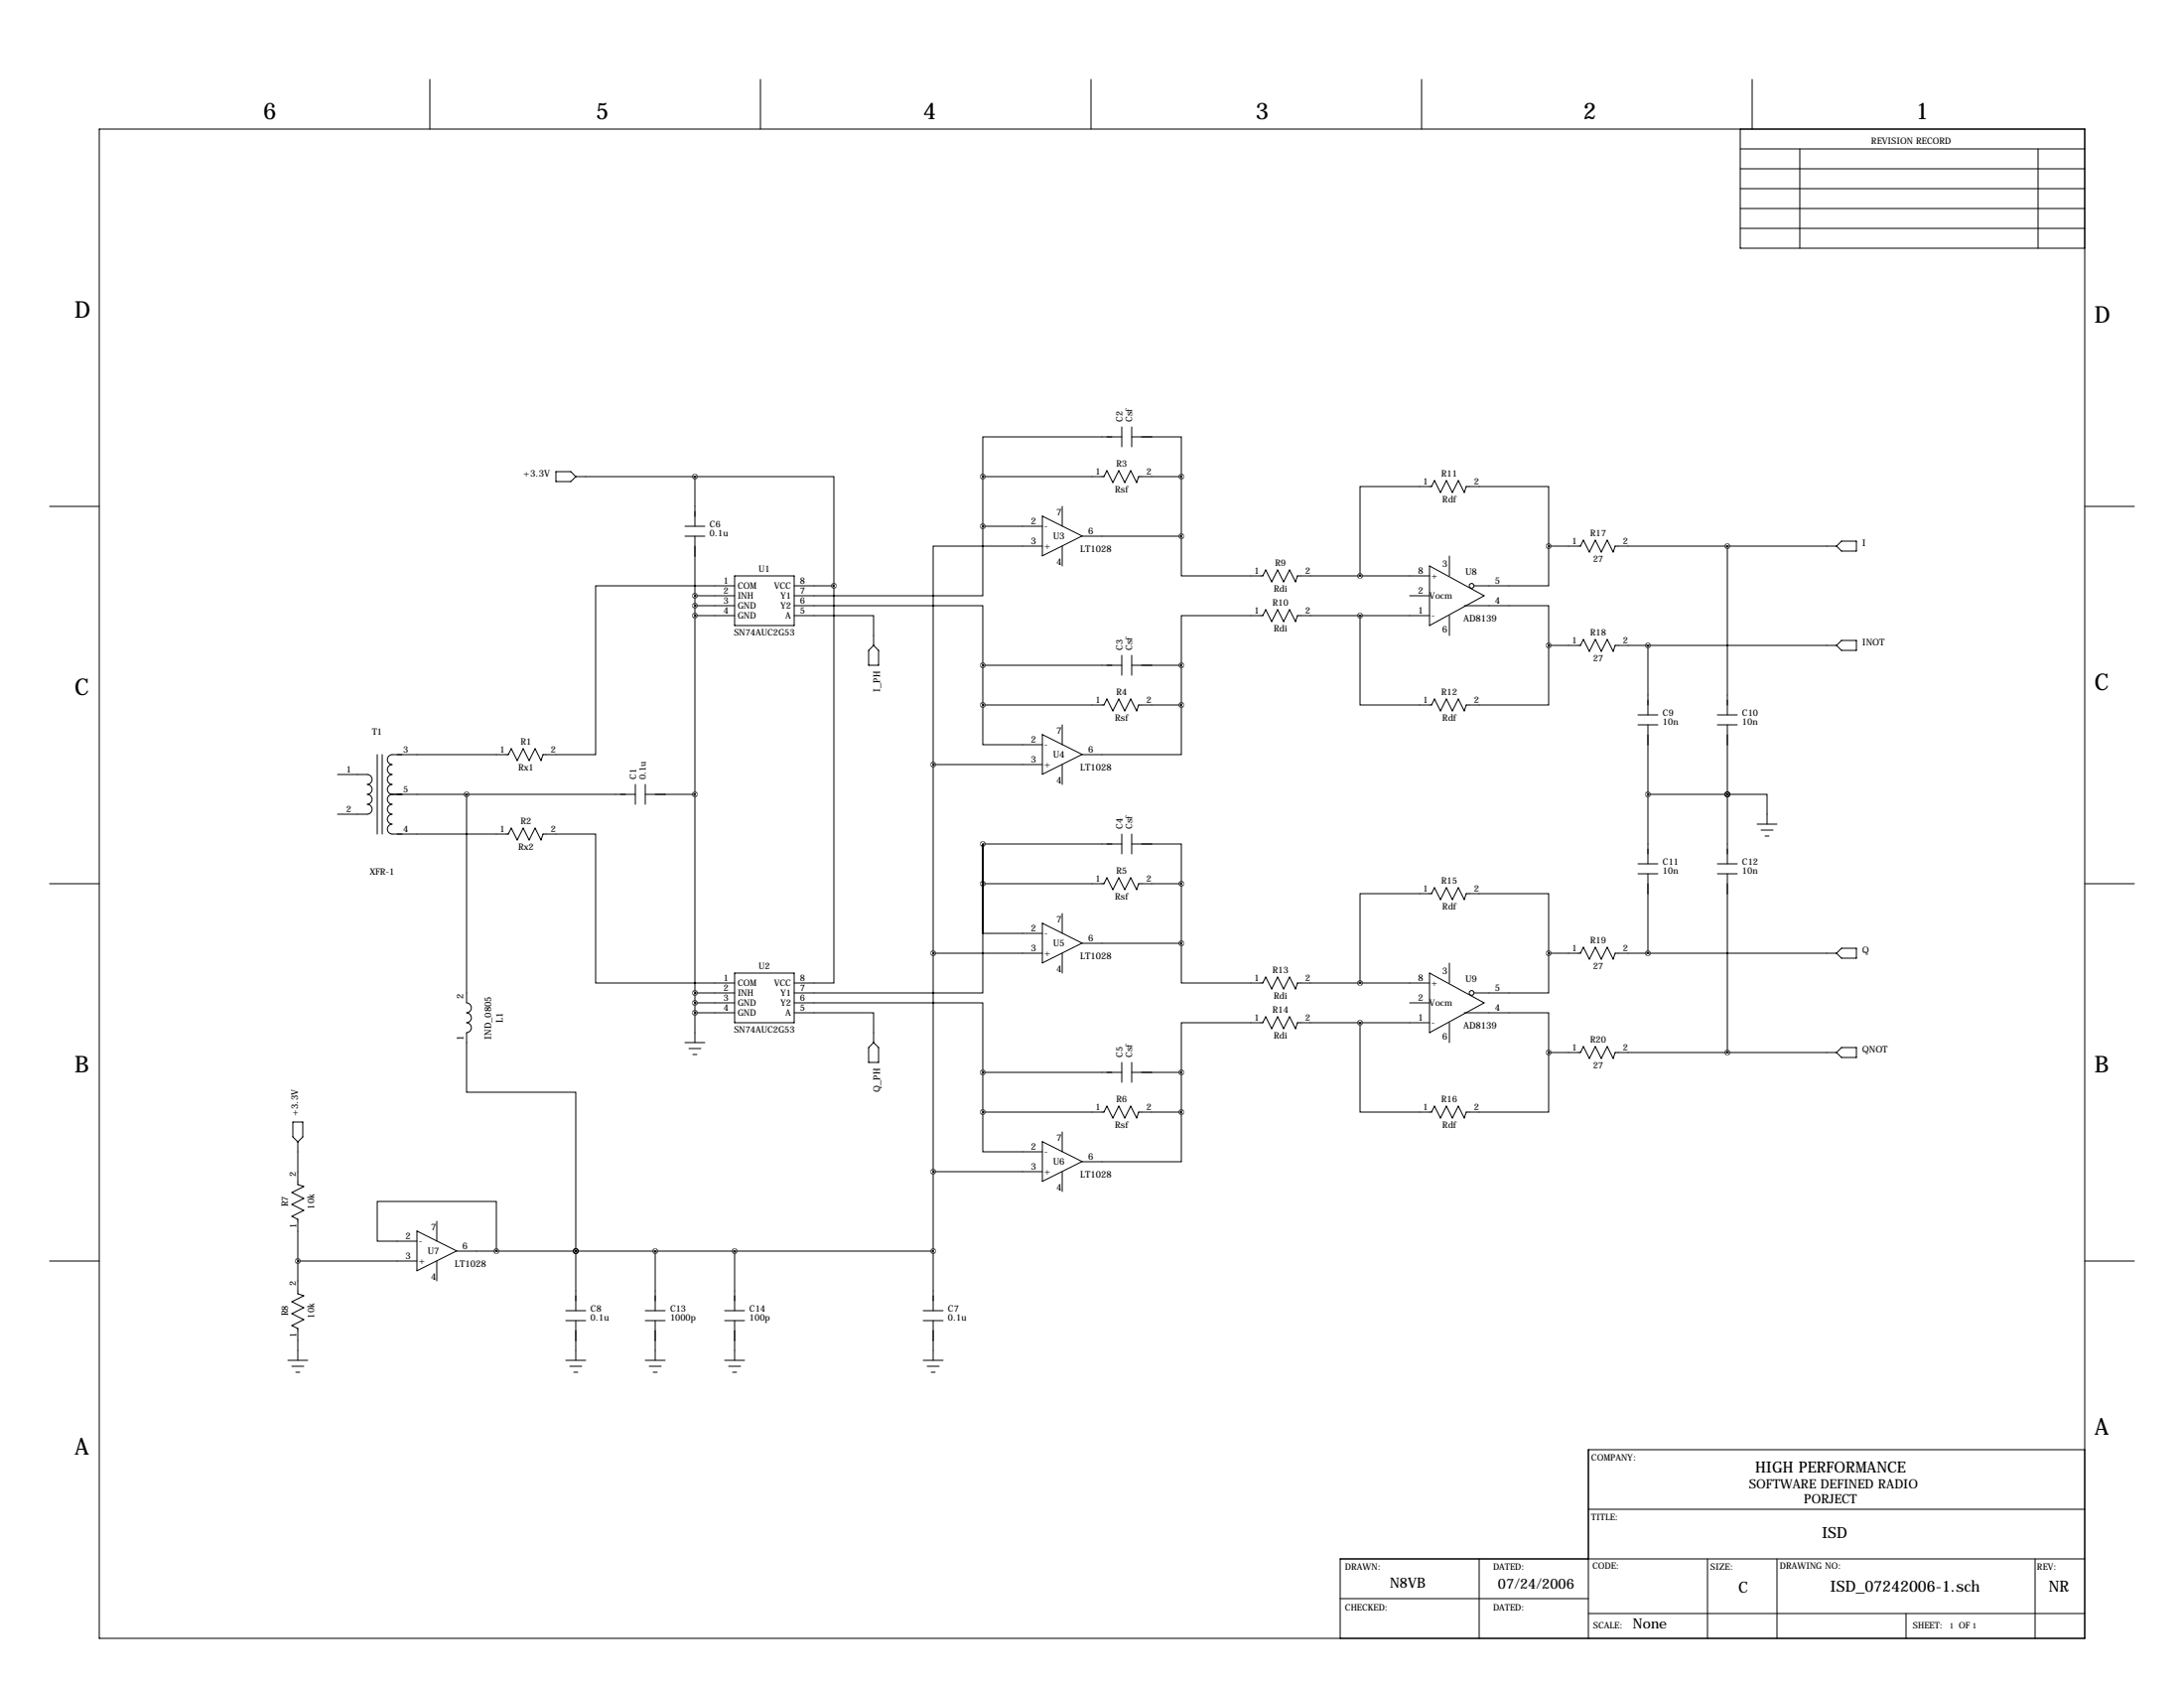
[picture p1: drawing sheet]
<svg xmlns="http://www.w3.org/2000/svg" width="559mm" height="432mm" viewBox="0 0 559 432" stroke-linecap="round" stroke-linejoin="round" font-family="sans-serif">
<g fill="none" stroke="#000" stroke-width=".25">
<path d="M25.4 33h508v386.1h-508zM110 20.3v12.7M194.6 20.3v12.7M279.1 20.3v12.7M363.7 20.3v12.7M445.3 33v30.5h88.1M445.3 38.1h88.1M448.3 20.3v12.7M460.5 38.1v25.4M521.5 38.1v25.4M445.3 58.4h88.1M445.3 53.3h88.1"/>
<path d="M445.3 43.2h88.1M445.3 48.3h88.1M287 111.8h-35.5v10.1M287 109.2v5.1M289.6 111.8h12.7v10.1M289.6 109.2v5.1M12.7 129.5h12.7M142.2 120.6h3.8l1.3 1.3-1.3 1.3h-3.8zM147.3 121.9h30.5M175.3 134.6h5M175.3 137.2h5M177.8 121.9h35.6v28"/>
<path d="M177.8 121.9v12.7M177.8 137.2v129.5M251.5 134.6v17.8h-48.3M251.5 134.6h15.2M251.5 121.9h30.9l.8-1.5 1.5 3 1.6-3 1.5 3 1.5-3 1.5 3 .5-1.5h11M251.5 121.9v12.7M266.7 139.7h-27.9v55.9M266.7 132l10.2 5.1-10.2 5.1zM271.8 129.5v5.1M271.8 139.7v5.1M276.9 137.2h25.4M302.3 137.2v10.1h20.8l.7-1.5 1.6 3 1.5-3 1.5 3 1.5-3 1.6 3 .5-1.5h33.8"/>
<path d="M302.3 121.9v15.3M396.2 139.7v-15.2h-21l-.6 1.5-1.5-3.1-1.5 3.1-1.5-3.1-1.5 3.1-1.6-3.1-.7 1.6h-18.3v22.8M396.2 139.7v10.2h-19M396.2 139.7h8.2l.7-1.5 1.6 3 1.5-3 1.5 3 1.5-3 1.5 3 .6-1.5h56.6M442 139.7v43.2M471.2 138.4h3.8v2.6h-3.8l-1.3-1.3zM533.4 129.5h12.7M177.8 152.4h10.2M177.8 154.9h10.2M177.8 157.5h10.2M188 149.9h-35.6v43.1h-13.5l-.5 1.6-1.5-3.1-1.5 3.1-1.5-3.1-1.6 3.1-1.5-3.1-.8 1.5h-29.7a1.27 1.27 0 0 0-1.2 1.3 1.27 1.27 0 0 0 1.2 1.3 1.27 1.27 0 0 0-1.2 1.3 1.27 1.27 0 0 0 1.2 1.2 1.27 1.27 0 0 0-1.2 1.3 1.27 1.27 0 0 0 1.2 1.3 1.27 1.27 0 0 0-1.2 1.2 1.27 1.27 0 0 0 1.2 1.3M188 147.3h15.2v12.7h-15.2z"/>
<path d="M203.2 154.9h48.3v15.3M203.2 157.5h20.3v7.6M203.2 149.9h10.2M213.4 149.9v101.6h-10.2M348 157.5v22.8h18.3l.7-1.5 1.6 3.1 1.5-3.1 1.5 3.1 1.5-3.1 1.5 3.1 .6-1.6h21v-15.2M360.7 152.4h5.1M365.8 157.5h-33.8l-.5 1.5-1.6-3-1.5 3-1.5-3-1.5 3-1.6-3-.7 1.5h-20.8v12.7M365.8 144.8l13.9 7.6-13.9 7.6zM370.8 142.2v5.1M370.8 157.5v5.1M374.6 154.9h21.6v10.2M223.5 165.1l1.3 1.3v3.8h-2.6v-3.8z"/>
<path d="M251.5 170.2h35.5M251.5 170.2v10.1M287 167.6v5.1M289.6 167.6v5.1M289.6 170.2h12.7M302.3 170.2v10.1M396.2 165.1h8.2l.7-1.5 1.6 3 1.5-3 1.5 3 1.5-3 1.5 3 .6-1.5h56.6M421.6 165.1v17.8M469.9 165.1l1.3-1.3h3.8v2.6h-3.8zM86.4 198.1h7.6a1.27 1.27 0 0 1 1.2 1.3 1.27 1.27 0 0 1-1.2 1.3 1.27 1.27 0 0 1 1.2 1.2 1.27 1.27 0 0 1-1.2 1.3 1.27 1.27 0 0 1 1.2 1.3 1.27 1.27 0 0 1-1.2 1.2 1.27 1.27 0 0 1 1.2 1.3 1.27 1.27 0 0 1-1.2 1.3h-7.6M96.5 193v20.4M97.8 193v20.4"/>
<path d="M238.8 195.6h27.9M238.8 195.6v139.7M251.5 180.3v10.2h15.2M251.5 180.3h30.9l.8-1.5 1.5 3.1 1.6-3.1 1.5 3.1 1.5-3.1 1.5 3.1 .5-1.6h11M266.7 187.9l10.2 5.1-10.2 5.1zM271.8 185.4v5.1M271.8 195.6v5.1M302.3 180.3v12.7h-25.4M419.1 182.9h5.1M419.1 185.4h5.1M421.6 185.4v35.6M439.4 182.9h5.1"/>
<path d="M439.4 185.4h5.1M442 185.4v35.6M100.3 203.2a1.27 1.27 0 0 0-1.2 1.3 1.27 1.27 0 0 0 1.2 1.2 1.27 1.27 0 0 0-1.2 1.3 1.27 1.27 0 0 0 1.2 1.3 1.27 1.27 0 0 0-1.2 1.2 1.27 1.27 0 0 0 1.2 1.3 1.27 1.27 0 0 0-1.2 1.3 1.27 1.27 0 0 0 1.2 1.3h29.7l.8-1.6 1.5 3.1 1.6-3.1 1.5 3.1 1.5-3.1 1.5 3.1 .5-1.5h13.5v38.1h35.6M100.3 203.2h62.3M119.4 203.2v53.3a1.27 1.27 0 0 1 1.2 1.3 1.27 1.27 0 0 1-1.2 1.3 1.27 1.27 0 0 1 1.2 1.3 1.27 1.27 0 0 1-1.2 1.2 1.27 1.27 0 0 1 1.2 1.3 1.27 1.27 0 0 1-1.2 1.3v15.2h27.9v40.6M162.6 200.7v5M165.1 203.2h12.7M165.1 200.7v5M251.5 215.9v38.1h-48.3M251.5 215.9h35.5M251.5 215.9v10.2M287 213.4v5"/>
<path d="M289.6 215.9h12.7v10.2M289.6 213.4v5M421.6 203.2h20.4M442 203.2h.1M442 203.2h10.1v7.6M449.6 210.8h5.1M450.6 212.3h3M451.6 213.9h1M12.7 226.1h12.7M251.5 226.1v12.7h15.2M251.5 226.1h30.9l.8-1.6 1.5 3.1 1.6-3.1 1.5 3.1 1.5-3.1 1.5 3.1 .5-1.5h11M266.7 236.2l10.2 5-10.2 5.1z"/>
<path d="M271.8 233.7v5.1M302.3 226.1v15.2M419.1 221h5.1M419.1 223.5h5.1M421.6 223.5v20.3M439.4 221h5.1M439.4 223.5h5.1M442 223.5v45.7M533.4 226.1h12.7M177.8 254h10.2M177.8 256.5h10.2M177.8 259.1h10.2"/>
<path d="M188 248.9h15.2v12.7h-15.2zM203.2 256.5h48.3v17.8M203.2 259.1h20.3v7.6M238.8 243.8h27.9M271.8 243.8v5.1M276.9 241.3h25.4M302.3 241.3v10.2h20.8l.7-1.6 1.6 3.1 1.5-3.1 1.5 3.1 1.5-3.1 1.6 3.1 .5-1.5h33.8M360.7 256.5h5.1M365.8 248.9l13.9 7.6-13.9 7.7zM370.8 246.4v5.1M374.6 259.1h21.6v10.1M396.2 243.8v-15.2h-21l-.6 1.5-1.5-3-1.5 3-1.5-3-1.5 3-1.6-3-.7 1.5h-18.3v22.9"/>
<path d="M396.2 243.8v10.2h-19M396.2 243.8h8.2l.7-1.5 1.6 3.1 1.5-3.1 1.5 3.1 1.5-3.1 1.5 3.1 .6-1.6h56.6M471.2 242.6h3.8v2.5h-3.8l-1.3-1.3zM175.3 266.7h5M176.3 268.2h3M177.3 269.7h1M223.5 266.7l1.3 1.3v3.8h-2.6v-3.8zM251.5 274.3h35.5M251.5 274.3v10.2M287 271.8v5.1M289.6 271.8v5.1M289.6 274.3h12.7"/>
<path d="M302.3 274.3v10.2M348 261.6v22.9h18.3l.7-1.5 1.6 3 1.5-3 1.5 3 1.5-3 1.5 3 .6-1.5h21v-15.3M365.8 261.6h-33.8l-.5 1.5-1.6-3-1.5 3-1.5-3-1.5 3-1.6-3-.7 1.5h-20.8v12.7M370.8 261.6v5.1M396.2 269.2h8.2l.7-1.5 1.6 3.1 1.5-3.1 1.5 3.1 1.5-3.1 1.5 3.1 .6-1.6h56.6M471.2 268h3.8v2.5h-3.8l-1.3-1.3zM74.9 287h2.6v3.8l-1.3 1.3-1.3-1.3zM76.2 292.1v10.9l1.5 .5-3 1.6 3 1.5-3 1.5 3 1.5-3 1.5 1.5 .8v19.1l1.5 .5-3 1.5 3 1.5-3 1.5 3 1.6-3 1.5 1.5 .8v8.1M238.8 299.7h27.9M251.5 284.5v10.1h15.2M251.5 284.5h30.9l.8-1.5 1.5 3 1.6-3 1.5 3 1.5-3 1.5 3 .5-1.5h11M266.7 292l10.2 5.1-10.2 5.1z"/>
<path d="M271.8 289.6v5M271.8 299.7v5.1M302.3 284.5v12.7h-25.4M106.7 317.5h-10.2v-10.2h30.5v12.7M106.7 314.9l10.1 5.1-10.1 5.1zM111.8 312.4v5.1M12.7 322.6h12.7M76.2 322.6h30.5M111.8 322.6v5.1M116.8 320h122M144.8 335.3h5.1M144.8 337.8h5.1"/>
<path d="M147.3 320h.1M147.3 320v15.3M147.3 337.8v10.2M165.1 335.3h5.1M165.1 337.8h5.1M167.6 320v15.3M167.6 337.8v10.2M185.4 335.3h5.1M185.4 337.8h5.1M188 320v15.3M188 337.8v10.2M236.2 335.3h5.1"/>
<path d="M236.2 337.8h5.1M238.8 337.8v10.2M533.4 322.6h12.7M73.7 348h5M74.7 349.5h3M75.7 351h1M144.8 348h5.1M145.8 349.5h3M146.8 351h1M165.1 348h5.1M166.1 349.5h3.1M167.1 351h1"/>
<path d="M185.4 348h5.1M186.4 349.5h3.1M187.5 351h1M236.2 348h5.1M237.2 349.5h3.1M238.3 351h1M533.4 370.8h-127v48.3M378.5 398.8v20.3M406.4 386.1h127M436.9 398.8v20.3M454.7 398.8v20.3M520.7 398.8v20.3"/>
<path d="M533.4 398.8h-190.5v20.3M342.9 408.9h63.5M406.4 412.7h127M487.7 412.7v6.4"/>
<circle cx="376.5" cy="149.9" r=".61"/>
<circle cx="376.5" cy="254" r=".61"/>
</g>
<path d="M213.3 149.9a.05 .05 0 0 0 .1 0 .05 .05 0 0 0-.1 0zM251.4 134.6a.05 .05 0 0 0 .1 0 .05 .05 0 0 0-.1 0zM251.4 121.9a.05 .05 0 0 0 .1 0 .05 .05 0 0 0-.1 0zM302.2 121.9a.05 .05 0 0 0 .1 0 .05 .05 0 0 0-.1 0zM251.4 170.2a.05 .05 0 0 0 .1 0 .05 .05 0 0 0-.1 0zM251.4 180.3a.05 .05 0 0 0 .1 0 .05 .05 0 0 0-.1 0zM302.2 180.3a.05 .05 0 0 0 .1 0 .05 .05 0 0 0-.1 0zM251.4 226.1a.05 .05 0 0 0 .1 0 .05 .05 0 0 0-.1 0zM302.2 226.1a.05 .05 0 0 0 .1 0 .05 .05 0 0 0-.1 0zM251.4 284.5a.05 .05 0 0 0 .1 0 .05 .05 0 0 0-.1 0zM302.2 284.5a.05 .05 0 0 0 .1 0 .05 .05 0 0 0-.1 0zM251.4 215.9a.05 .05 0 0 0 .1 0 .05 .05 0 0 0-.1 0zM251.4 274.3a.05 .05 0 0 0 .1 0 .05 .05 0 0 0-.1 0zM238.7 195.6a.05 .05 0 0 0 .1 0 .05 .05 0 0 0-.1 0zM238.7 243.8a.05 .05 0 0 0 .1 0 .05 .05 0 0 0-.1 0zM238.7 299.7a.05 .05 0 0 0 .1 0 .05 .05 0 0 0-.1 0zM119.3 203.2a.05 .05 0 0 0 .1 0 .05 .05 0 0 0-.1 0zM147.3 320a.05 .05 0 0 0 .1 0 .05 .05 0 0 0-.1 0zM238.7 320a.05 .05 0 0 0 .1 0 .05 .05 0 0 0-.1 0zM147.3 320a.05 .05 0 0 0 .1 0 .05 .05 0 0 0-.1 0zM302.2 137.2a.05 .05 0 0 0 .1 0 .05 .05 0 0 0-.1 0zM302.2 170.2a.05 .05 0 0 0 .1 0 .05 .05 0 0 0-.1 0zM347.9 147.3a.05 .05 0 0 0 .1 0 .05 .05 0 0 0-.1 0zM347.9 157.5a.05 .05 0 0 0 .1 0 .05 .05 0 0 0-.1 0zM347.9 251.5a.05 .05 0 0 0 .1 0 .05 .05 0 0 0-.1 0zM347.9 261.6a.05 .05 0 0 0 .1 0 .05 .05 0 0 0-.1 0zM302.2 241.3a.05 .05 0 0 0 .1 0 .05 .05 0 0 0-.1 0zM302.2 274.3a.05 .05 0 0 0 .1 0 .05 .05 0 0 0-.1 0zM396.2 139.7a.05 .05 0 0 0 .1 0 .05 .05 0 0 0-.1 0zM396.2 165.1a.05 .05 0 0 0 .1 0 .05 .05 0 0 0-.1 0zM396.2 243.8a.05 .05 0 0 0 .1 0 .05 .05 0 0 0-.1 0zM396.2 269.2a.05 .05 0 0 0 .1 0 .05 .05 0 0 0-.1 0zM421.6 203.2a.05 .05 0 0 0 .1 0 .05 .05 0 0 0-.1 0zM441.9 203.2a.05 .05 0 0 0 .1 0 .05 .05 0 0 0-.1 0zM441.9 203.2a.05 .05 0 0 0 .1 0 .05 .05 0 0 0-.1 0zM167.6 320a.05 .05 0 0 0 .1 0 .05 .05 0 0 0-.1 0zM187.9 320a.05 .05 0 0 0 .1 0 .05 .05 0 0 0-.1 0zM441.9 139.7a.05 .05 0 0 0 .1 0 .05 .05 0 0 0-.1 0zM421.6 165.1a.05 .05 0 0 0 .1 0 .05 .05 0 0 0-.1 0zM421.6 243.8a.05 .05 0 0 0 .1 0 .05 .05 0 0 0-.1 0zM441.9 269.2a.05 .05 0 0 0 .1 0 .05 .05 0 0 0-.1 0z" fill="#000" stroke="#000" stroke-width="1.3"/>
<g font-size="5.9">
<text x="67.3" y="30.5">6</text>
<text x="152.4" y="30.5">5</text>
<text x="236.2" y="30.5">4</text>
<text x="321.3" y="30.5">3</text>
<text x="405.1" y="30.5">2</text>
<text x="490.2" y="30.5">1</text>
<text x="19" y="81.3">D</text>
<text x="535.9" y="82.6">D</text>
<text x="19" y="177.8">C</text>
<text x="535.9" y="176.5">C</text>
<text x="19" y="274.3">B</text>
<text x="535.9" y="274.3">B</text>
<text x="535.9" y="367">A</text>
<text x="19" y="372.1">A</text>
</g>
<g font-size="4">
<text x="449.1" y="376.7">HIGH PERFORMANCE</text>
<text x="466.1" y="393.6">ISD</text>
<text x="444.8" y="407.5">C</text>
<text x="468.3" y="407.3">ISD_07242006-1.sch</text>
<text x="524.2" y="407.3">NR</text>
</g>
<g font-size="3.6">
<text x="355.6" y="406.1">N8VB</text>
<text x="383.3" y="406.4">07/24/2006</text>
<text x="417.8" y="416.6">None</text>
</g>
<g font-size="3.3">
<text x="447.5" y="380.6">SOFTWARE DEFINED RADIO</text>
<text x="461.6" y="384.6">PORJECT</text>
</g>
<g font-size="2.4">
<text x="133.9" y="121.9">+3.3V</text>
<text x="270.3" y="131.8">7</text>
<text x="263.8" y="134.1">2</text>
<text x="267.2" y="135.4">-</text>
<text x="269.4" y="138">U3</text>
<text x="278.4" y="136.7">6</text>
<text x="263.8" y="139.2">3</text>
<text x="267.2" y="140.5">+</text>
<text x="276.4" y="141.1">LT1028</text>
<text x="476.5" y="139.7">I</text>
<text x="270.3" y="144.4">4</text>
<text x="362.9" y="146.8">8</text>
<text x="369.1" y="145">3</text>
<text x="374.9" y="147.1">U8</text>
<text x="382.5" y="149.4">5</text>
<text x="362.9" y="151.9">2</text>
<text x="382.5" y="154.4">4</text>
<text x="362.9" y="157">1</text>
<text x="369.1" y="161.7">6</text>
<text x="374.4" y="158.9">AD8139</text>
<text x="476.5" y="165.1">INOT</text>
<text x="225.2" y="177" transform="rotate(-90 225.2 177)">I_PH</text>
<text x="263.8" y="190">2</text>
<text x="267.2" y="191.3">-</text>
<text x="270.3" y="187.7">7</text>
<text x="263.8" y="195.1">3</text>
<text x="267.2" y="196.4">+</text>
<text x="269.4" y="193.9">U4</text>
<text x="276.4" y="197">LT1028</text>
<text x="278.4" y="192.5">6</text>
<text x="270.3" y="200.3">4</text>
<text x="263.8" y="238.3">2</text>
<text x="267.2" y="239.5">-</text>
<text x="270.3" y="236">7</text>
<text x="263.8" y="243.3">3</text>
<text x="267.2" y="244.7">+</text>
<text x="269.4" y="242.1">U5</text>
<text x="276.4" y="245.2">LT1028</text>
<text x="278.4" y="240.8">6</text>
<text x="476.5" y="243.8">Q</text>
<text x="270.3" y="248.5">4</text>
<text x="362.9" y="251">8</text>
<text x="369.1" y="249.2">3</text>
<text x="374.9" y="251.2">U9</text>
<text x="118.6" y="255.5" transform="rotate(-90 118.6 255.5)">2</text>
<text x="362.9" y="256">2</text>
<text x="382.5" y="253.5">5</text>
<text x="128.7" y="261.6" transform="rotate(-90 128.7 261.6)">L1</text>
<text x="362.9" y="261.1">1</text>
<text x="374.4" y="263">AD8139</text>
<text x="382.5" y="258.6">4</text>
<text x="118.6" y="266.3" transform="rotate(-90 118.6 266.3)">1</text>
<text x="125.7" y="265.9" transform="rotate(-90 125.7 265.9)">IND_0805</text>
<text x="369.1" y="265.8">6</text>
<text x="476.5" y="269.2">QNOT</text>
<text x="225.2" y="279.4" transform="rotate(-90 225.2 279.4)">Q_PH</text>
<text x="76.2" y="285.5" transform="rotate(-90 76.2 285.5)">+3.3V</text>
<text x="270.3" y="291.8">7</text>
<text x="263.8" y="294.1">2</text>
<text x="263.8" y="299.2">3</text>
<text x="267.2" y="295.4">-</text>
<text x="269.4" y="298">U6</text>
<text x="278.4" y="296.7">6</text>
<text x="267.2" y="300.5">+</text>
<text x="270.3" y="304.4">4</text>
<text x="276.4" y="301.1">LT1028</text>
<text x="103.8" y="317">2</text>
<text x="110.2" y="314.7">7</text>
<text x="103.8" y="322.1">3</text>
<text x="107.2" y="323.4">+</text>
<text x="107.2" y="318.3">-</text>
<text x="109.4" y="320.9">U7</text>
<text x="116.4" y="324">LT1028</text>
<text x="118.4" y="319.5">6</text>
<text x="110.2" y="327.3">4</text>
</g>
<g font-size="2.3">
<text x="478.8" y="36.8">REVISION RECORD</text>
<text x="287.3" y="108" transform="rotate(-90 287.3 108)">C2</text>
<text x="289.6" y="108" transform="rotate(-90 289.6 108)">Csf</text>
<text x="285.6" y="119.4">R3</text>
<text x="280.3" y="121.5">1</text>
<text x="293.3" y="121.4">2</text>
<text x="364.1" y="124.1">1</text>
<text x="368.8" y="121.9">R11</text>
<text x="377.1" y="124">2</text>
<text x="285.3" y="126.1">Rsf</text>
<text x="369.1" y="128.6">Rdf</text>
<text x="181.6" y="134.9">C6</text>
<text x="181.6" y="137.2">0.1u</text>
<text x="406.9" y="137.2">R17</text>
<text x="402.2" y="139.3">1</text>
<text x="407.6" y="143.9">27</text>
<text x="415.2" y="139.2">2</text>
<text x="185.1" y="149.4">1</text>
<text x="194.1" y="146.3">U1</text>
<text x="204.7" y="149.4">8</text>
<text x="320.9" y="146.9">1</text>
<text x="326.3" y="144.8">R9</text>
<text x="334" y="146.8">2</text>
<text x="366.3" y="148.1">+</text>
<text x="185.1" y="151.9">2</text>
<text x="185.1" y="154.4">3</text>
<text x="188.7" y="150.7">COM</text>
<text x="188.7" y="153.2">INH</text>
<text x="188.7" y="155.7">GND</text>
<text x="198.1" y="150.7">VCC</text>
<text x="199.7" y="153.2">Y1</text>
<text x="199.7" y="155.7">Y2</text>
<text x="204.7" y="151.9">7</text>
<text x="204.7" y="154.4">6</text>
<text x="325.6" y="154.9">R10</text>
<text x="325.9" y="151.5">Rdi</text>
<text x="365.8" y="153.2">Vocm</text>
<text x="185.1" y="157">4</text>
<text x="188.7" y="158.3">GND</text>
<text x="201" y="158.3">A</text>
<text x="204.7" y="157">5</text>
<text x="320.9" y="157.1">1</text>
<text x="325.9" y="161.6">Rdi</text>
<text x="334" y="157">2</text>
<text x="366.3" y="158.2">-</text>
<text x="187.8" y="162.6">SN74AUC2G53</text>
<text x="287.3" y="166.4" transform="rotate(-90 287.3 166.4)">C3</text>
<text x="289.6" y="166.4" transform="rotate(-90 289.6 166.4)">Csf</text>
<text x="402.2" y="164.7">1</text>
<text x="406.9" y="162.6">R18</text>
<text x="415.2" y="164.6">2</text>
<text x="407.6" y="169.3">27</text>
<text x="280.3" y="179.9">1</text>
<text x="285.6" y="177.8">R4</text>
<text x="293.3" y="179.8">2</text>
<text x="364.1" y="179.9">1</text>
<text x="368.8" y="177.8">R12</text>
<text x="377.1" y="179.8">2</text>
<text x="285.3" y="184.5">Rsf</text>
<text x="369.1" y="184.5">Rdf</text>
<text x="425.4" y="183.1">C9</text>
<text x="425.4" y="185.5">10n</text>
<text x="445.8" y="183.1">C10</text>
<text x="445.8" y="185.5">10n</text>
<text x="95.2" y="188">T1</text>
<text x="133.2" y="190.5">R1</text>
<text x="88.6" y="197.6">1</text>
<text x="103.1" y="192.5">3</text>
<text x="127.9" y="192.6">1</text>
<text x="132.6" y="197.2">Rx1</text>
<text x="140.9" y="192.5">2</text>
<text x="103.1" y="202.7">5</text>
<text x="162.8" y="199.4" transform="rotate(-90 162.8 199.4)">C1</text>
<text x="165.2" y="199.4" transform="rotate(-90 165.2 199.4)">0.1u</text>
<text x="88.6" y="207.8">2</text>
<text x="103.1" y="212.9">4</text>
<text x="127.9" y="213">1</text>
<text x="133.2" y="210.8">R2</text>
<text x="140.9" y="212.9">2</text>
<text x="287.3" y="212.1" transform="rotate(-90 287.3 212.1)">C4</text>
<text x="289.6" y="212.1" transform="rotate(-90 289.6 212.1)">Csf</text>
<text x="132.6" y="217.5">Rx2</text>
<text x="425.4" y="221.2">C11</text>
<text x="445.8" y="221.2">C12</text>
<text x="94.6" y="223.9">XFR-1</text>
<text x="280.3" y="225.7">1</text>
<text x="285.6" y="223.5">R5</text>
<text x="293.3" y="225.6">2</text>
<text x="368.8" y="226.1">R15</text>
<text x="425.4" y="223.6">10n</text>
<text x="445.8" y="223.6">10n</text>
<text x="285.3" y="230.2">Rsf</text>
<text x="364.1" y="228.2">1</text>
<text x="369.1" y="232.8">Rdf</text>
<text x="377.1" y="228.1">2</text>
<text x="402.2" y="243.4">1</text>
<text x="406.9" y="241.3">R19</text>
<text x="415.2" y="243.3">2</text>
<text x="185.1" y="251">1</text>
<text x="194.1" y="247.9">U2</text>
<text x="204.7" y="251">8</text>
<text x="320.9" y="251.1">1</text>
<text x="325.6" y="248.9">R13</text>
<text x="334" y="251">2</text>
<text x="407.6" y="248">27</text>
<text x="185.1" y="253.5">2</text>
<text x="185.1" y="256">3</text>
<text x="188.7" y="252.3">COM</text>
<text x="188.7" y="254.8">INH</text>
<text x="188.7" y="257.3">GND</text>
<text x="198.1" y="252.3">VCC</text>
<text x="199.7" y="254.8">Y1</text>
<text x="199.7" y="257.3">Y2</text>
<text x="204.7" y="253.5">7</text>
<text x="204.7" y="256">6</text>
<text x="325.9" y="255.6">Rdi</text>
<text x="365.8" y="257.3">Vocm</text>
<text x="366.3" y="252.2">+</text>
<text x="185.1" y="258.6">4</text>
<text x="188.7" y="259.9">GND</text>
<text x="201" y="259.9">A</text>
<text x="204.7" y="258.6">5</text>
<text x="320.9" y="261.2">1</text>
<text x="325.6" y="259.1">R14</text>
<text x="334" y="261.1">2</text>
<text x="366.3" y="262.4">-</text>
<text x="187.8" y="264.2">SN74AUC2G53</text>
<text x="325.9" y="265.8">Rdi</text>
<text x="402.2" y="268.8">1</text>
<text x="406.9" y="266.7">R20</text>
<text x="415.2" y="268.7">2</text>
<text x="287.3" y="270.5" transform="rotate(-90 287.3 270.5)">C5</text>
<text x="289.6" y="270.5" transform="rotate(-90 289.6 270.5)">Csf</text>
<text x="407.6" y="273.4">27</text>
<text x="285.6" y="281.9">R6</text>
<text x="368.8" y="281.9">R16</text>
<text x="280.3" y="284.1">1</text>
<text x="293.3" y="284">2</text>
<text x="364.1" y="284.1">1</text>
<text x="377.1" y="284">2</text>
<text x="285.3" y="288.6">Rsf</text>
<text x="369.1" y="288.6">Rdf</text>
<text x="75.7" y="301" transform="rotate(-90 75.7 301)">2</text>
<text x="73.7" y="308.7" transform="rotate(-90 73.7 308.7)">R7</text>
<text x="80.4" y="309.3" transform="rotate(-90 80.4 309.3)">10k</text>
<text x="75.8" y="314.1" transform="rotate(-90 75.8 314.1)">1</text>
<text x="75.7" y="329" transform="rotate(-90 75.7 329)">2</text>
<text x="151.1" y="335.5">C8</text>
<text x="171.4" y="335.5">C13</text>
<text x="191.8" y="335.5">C14</text>
<text x="242.6" y="335.5">C7</text>
<text x="73.7" y="336.7" transform="rotate(-90 73.7 336.7)">R8</text>
<text x="80.4" y="337.2" transform="rotate(-90 80.4 337.2)">10k</text>
<text x="151.1" y="337.9">0.1u</text>
<text x="171.4" y="337.9">1000p</text>
<text x="191.8" y="337.9">100p</text>
<text x="242.6" y="337.9">0.1u</text>
<text x="75.8" y="342" transform="rotate(-90 75.8 342)">1</text>
<text x="407.2" y="373.6">COMPANY:</text>
<text x="407.2" y="388.9">TITLE:</text>
<text x="344.2" y="401.6">DRAWN:</text>
<text x="382" y="401.6">DATED:</text>
<text x="407.4" y="401.3">CODE:</text>
<text x="437.6" y="401.6">SIZE:</text>
<text x="455.4" y="401.3">DRAWING NO:</text>
<text x="521.2" y="401.6">REV:</text>
<text x="344.2" y="412">CHECKED:</text>
<text x="382" y="412">DATED:</text>
<text x="407.7" y="416.6">SCALE:</text>
<text x="489.5" y="416.6">SHEET:</text>
<text x="501.2" y="416.6">OF</text>
</g>
<g font-size="2">
<text x="498.9" y="416.5">1</text>
<text x="504.7" y="416.5">1</text>
</g>
</svg>
